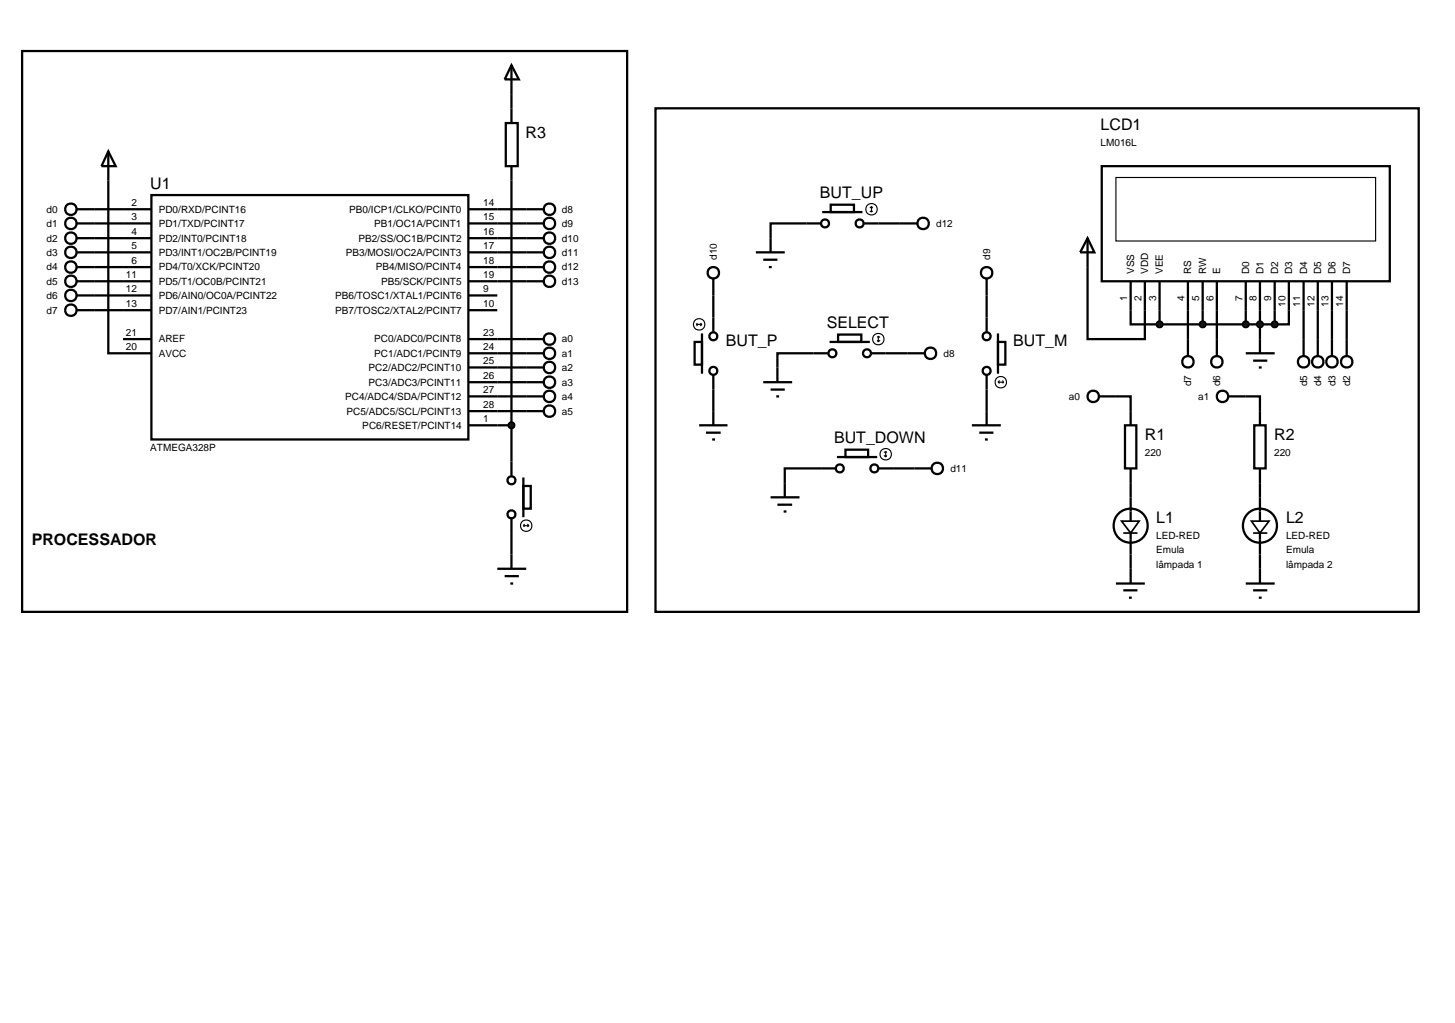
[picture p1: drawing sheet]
<svg xmlns="http://www.w3.org/2000/svg" width="257mm" height="180mm" viewBox="0 0 257 180" stroke-linecap="round" stroke-linejoin="round" font-family="sans-serif">
<g fill="none" stroke="#000" stroke-width=".4">
<path d="M3.9 9h106.7v98.9h-106.7zM90.2 11.5l1.3 2.5h-2.5zM90.2 11.5v7.6M115.6 19.1h134.6v88.8h-134.6zM13.5 36.9h13.2M13.5 39.4h13.2M19.1 26.7v35.6h7.6M19.1 26.7l1.3 2.6h-2.5zM26.7 34.4h55.9v43.1h-55.9zM82.6 36.9h13.2M82.6 39.4h13.2M90.2 31.8v49.6"/>
<path d="M142.2 39.4h-6.3v2.6M154.9 39.4h3.8M194.3 29.3h50.8v20.3h-50.8zM13.5 44.5h13.2M13.5 42h13.2M13.5 47.1h13.2M13.5 49.6h13.2M13.5 52.1h13.2M13.5 54.7h13.2M21.7 59.8h5M82.6 44.5h13.2M82.6 42h13.2"/>
<path d="M82.6 47.1h13.2M82.6 49.6h13.2M82.6 52.1h5.1M82.6 54.7h5.1M82.6 59.8h13.2M125.8 52.1v3.9M174 52.1v3.9M191.8 47.1v12.7h10.1v-10.2M199.4 49.6v7.6h5.1M204.5 57.2h20.3M204.5 49.6v7.6M209.5 49.6v13.2"/>
<path d="M212.1 49.6v7.6M214.6 49.6v13.2M219.7 49.6v7.6M222.2 49.6v10.2M224.8 49.6v7.6M227.3 49.6v7.6h-2.5M229.9 49.6v13.2M232.4 49.6v13.2M234.9 49.6v13.2M237.5 49.6v13.2M82.6 62.3h13.2M82.6 64.8h13.2"/>
<path d="M82.6 67.4h13.2M82.6 69.9h13.2M82.6 72.5h13.2M82.6 75h7.6M125.8 68.7v3.8M143.5 62.3h-6.4v2.5M156.2 62.3h3.8M174 68.7v3.8M196.8 69.9h2.6v2.6M219.7 69.9h2.5v2.6M90.2 94v3.8M144.8 82.6h-6.4v2.6"/>
<path d="M157.5 82.6h3.8M199.4 85.2v2.5M199.4 97.8v2.5M222.2 85.2v2.5M222.2 97.8v2.5"/>
<circle cx="12.5" cy="39.4" r="1.01"/>
<circle cx="12.5" cy="36.9" r="1.01"/>
<circle cx="96.9" cy="36.9" r="1.01"/>
<circle cx="96.9" cy="39.4" r="1.01"/>
<circle cx="12.5" cy="42" r="1.01"/>
<circle cx="12.5" cy="52.1" r="1.01"/>
<circle cx="12.5" cy="54.7" r="1.01"/>
<circle cx="12.5" cy="47.1" r="1.01"/>
<circle cx="12.5" cy="49.6" r="1.01"/>
<circle cx="12.5" cy="44.5" r="1.01"/>
<circle cx="96.9" cy="49.6" r="1.01"/>
<circle cx="96.9" cy="44.5" r="1.01"/>
<circle cx="96.9" cy="47.1" r="1.01"/>
<circle cx="96.9" cy="59.8" r="1.01"/>
<circle cx="96.9" cy="42" r="1.01"/>
<circle cx="96.9" cy="62.3" r="1.01"/>
<circle cx="96.9" cy="69.9" r="1.01"/>
<circle cx="96.9" cy="72.5" r="1.01"/>
<circle cx="96.9" cy="64.8" r="1.01"/>
<circle cx="96.9" cy="67.4" r="1.01"/>
<circle cx="209.5" cy="63.8" r="1.01"/>
<circle cx="214.6" cy="63.8" r="1.01"/>
<circle cx="229.9" cy="63.8" r="1.01"/>
<circle cx="232.4" cy="63.8" r="1.01"/>
<circle cx="234.9" cy="63.8" r="1.01"/>
<circle cx="237.5" cy="63.8" r="1.01"/>
</g>
<path d="M196.8 31.3h45.8v11.2h-45.8z" fill="none" stroke="#000" stroke-width=".2"/>
<g fill="#004000" stroke="#000" stroke-width=".4">
<path d="M219.4 56.8l.3-.1-.5 .5zM219.7 56.7l.4 .2 .1 .3zM219.7 57.7l.5-.5-.1 .3zM219.2 57.2l.5 .5-.3-.1z"/>
<path d="M221.9 56.8l.3-.1-.5 .5zM222.2 56.7l.4 .2 .1 .3zM222.2 57.7l.5-.5-.2 .4zM221.7 57.2l.5 .5-.4-.2z"/>
<path d="M224.5 56.8l.3-.1-.5 .5zM224.8 56.7l.4 .2 .1 .3zM224.8 57.7l.5-.5-.2 .4zM224.3 57.2l.5 .5-.4-.2z"/>
<path d="M211.8 56.8l.3-.1-.5 .5zM212.1 56.7l.4 .2 .1 .3zM212.1 57.7l.5-.5-.2 .4zM211.6 57.2l.5 .5-.4-.2z"/>
<path d="M204.2 56.8l.3-.1-.5 .5zM204.5 56.7l.4 .2 .1 .3zM205 57.2l-.1 .3-.4 .2zM204 57.2l.5 .5-.4-.2z"/>
</g>
<g fill="#004000">
<path d="M219.7 56.7l.5 .5-.5 .5-.5-.5z"/>
<path d="M222.2 56.7l.5 .5-.5 .5-.5-.5z"/>
<path d="M224.8 56.7l.5 .5-.5 .5-.5-.5z"/>
<path d="M212.1 56.7l.5 .5-.5 .5-.5-.5z"/>
<path d="M204.5 56.7l.5 .5-.5 .5-.5-.5z"/>
</g>
<g fill="none" stroke="#000" stroke-width=".4">
<path d="M90.2 19.1v2.6M89.2 21.7h2.1v7.6h-2.1zM90.2 29.3v2.5M142.2 39.4h2.6M145 37.4h7.1M146.5 36.1h4.1v1.3h-4.1zM152.4 39.4h2.5M158.7 39.4h3.1M123.8 58.8v7.1M125.8 49.1v3M125.8 56v2.5M133.3 44.5h5.1"/>
<path d="M134.6 45.8h2.5M135.6 47.1h.5M135.9 42v2.5M147.8 59h4.1v1.3h-4.1zM174 49.1v3M174 56v2.5M176 58.8v7.1M191.8 42l1.2 2.5h-2.5zM191.8 42v5.1M222.2 59.8v2.5M122.5 60.3h1.3v4h-1.3zM123.3 75h5"/>
<path d="M124.5 76.3h2.6M125.6 77.5h.5M125.8 66.1v2.6M125.8 72.5v2.5M134.6 67.4h5.1M135.9 68.7h2.5M136.9 69.9h.5M137.1 64.8v2.6M143.5 62.3h2.5M146.3 60.3h7.1M149.1 79.3h4v1.3h-4zM153.7 62.3h2.5"/>
<path d="M160 62.3h3M171.4 75h5.1M172.7 76.3h2.5M173.7 77.5h.5M174 66.1v2.6M174 72.5v2.5M176 60.3h1.3v4h-1.3zM193.8 69.9h3M198.4 75h2v7.6h-2zM199.4 72.5v2.5M216.6 69.9h3.1M219.7 62.3h5.1"/>
<path d="M221 63.6h2.5M221.2 75h2v7.6h-2zM222 64.8h.5M222.2 72.5v2.5M90.2 81.4v2.5M90.2 91.4v2.6M90.2 97.8v2.5M92.3 85.7h1.3v4h-1.3zM92.3 84.2v7M135.9 87.7h5.1M137.1 89h2.6M138.2 90.2h.5"/>
<path d="M138.4 85.2v2.5M144.8 82.6h2.5M147.6 80.6h7.1M154.9 82.6h2.6M161.3 82.6h3M199.4 82.6v2.6M199.4 87.7v4.2M199.4 94v3.8M222.2 82.6v2.6M222.2 87.7v4.2M222.2 94v3.8M87.7 100.3h5.1"/>
<path d="M89 101.6h2.5M90 102.9h.5M196.8 102.9h5.1M198.1 104.1h2.5M199.1 105.4h.5M199.4 100.3v2.6M219.7 102.9h5.1M221 104.1h2.5M222 105.4h.5M222.2 100.3v2.6"/>
<circle cx="145.5" cy="39.4" r=".7"/>
<circle cx="151.6" cy="39.4" r=".7"/>
<circle cx="162.8" cy="39.4" r="1.01"/>
<circle cx="125.8" cy="59.3" r=".7"/>
<circle cx="125.8" cy="48.1" r="1.01"/>
<circle cx="174" cy="59.3" r=".7"/>
<circle cx="174" cy="48.1" r="1.01"/>
<circle cx="125.8" cy="65.4" r=".7"/>
<circle cx="146.8" cy="62.3" r=".7"/>
<circle cx="152.9" cy="62.3" r=".7"/>
<circle cx="164.1" cy="62.3" r="1.01"/>
<circle cx="174" cy="65.4" r=".7"/>
<circle cx="192.8" cy="69.9" r="1.01"/>
<circle cx="215.6" cy="69.9" r="1.01"/>
<circle cx="90.2" cy="90.7" r=".7"/>
<circle cx="90.2" cy="84.7" r=".7"/>
<circle cx="148.1" cy="82.6" r=".7"/>
<circle cx="154.2" cy="82.6" r=".7"/>
<circle cx="165.3" cy="82.6" r="1.01"/>
<circle cx="199.4" cy="92.7" r="3"/>
<circle cx="222.2" cy="92.7" r="3"/>
</g>
<g fill="none" stroke="#000" stroke-width=".2">
<path d="M153.4 37.2l.3 .2M153.7 36.4v1M153.7 36.4l-.3 .3M153.7 36.4l.2 .3M153.9 37.2l-.2 .2M122.8 57.2h1M122.8 57.2l.2 .3M123 57l-.2 .2M123.5 57l.3 .2M123.8 57.2l-.3 .3M154.9 59.3v1M154.9 59.3l-.2 .2"/>
<path d="M154.9 59.3l.3 .2M154.7 60l.2 .3M155.2 60l-.3 .3M156.2 79.6v1M156.2 79.6l-.3 .2M156.2 79.6l.2 .2M176 67.4h1M176 67.4l.3 .2M176.3 67.1l-.3 .3M176.8 67.1l.2 .3M177 67.4l-.2 .2M92.3 92.7h1"/>
<path d="M92.3 92.7l.2 .2M92.5 92.4l-.2 .3M93 92.4l.3 .3M93.3 92.7l-.3 .2M155.9 80.3l.3 .3M156.4 80.3l-.2 .3"/>
<circle cx="153.7" cy="36.9" r="1.01"/>
<circle cx="123.3" cy="57.2" r="1.01"/>
<circle cx="154.9" cy="59.8" r="1.01"/>
<circle cx="176.5" cy="67.4" r="1.01"/>
<circle cx="92.8" cy="92.7" r="1.01"/>
<circle cx="156.2" cy="80.1" r="1.01"/>
</g>
<path d="M197.8 91.9h3.1l-1.5 2.1zM198.1 94h2.5M220.7 91.9h3.1l-1.6 2.1zM221 94h2.5" fill="none" stroke="#000" stroke-width=".3"/>
<path d="M89.8 74.7l.4-.2-.5 .5zM90.2 74.5l.3 .1 .2 .4zM90.7 75l-.1 .3-.4 .2zM89.7 75l.5 .5-.4-.2z" fill="#004000" stroke="#000" stroke-width=".4"/>
<path d="M90.2 74.5l.5 .5-.5 .5-.5-.5z" fill="#004000"/>
<g font-size="2.8">
<text x="194.1" y="23">LCD1</text>
<text x="92.7" y="24.3">R3</text>
<text x="26.5" y="33.3">U1</text>
<text x="144.6" y="35">BUT_UP</text>
<text x="145.8" y="57.9">SELECT</text>
<text x="128" y="61.1">BUT_P</text>
<text x="178.7" y="61.1">BUT_M</text>
<text x="201.9" y="77.6">R1</text>
<text x="224.7" y="77.6">R2</text>
<text x="147.1" y="78.2">BUT_DOWN</text>
<text x="203.9" y="92.3">L1</text>
<text x="226.8" y="92.3">L2</text>
<text x="5.6" y="96.1">PROCESSADOR</text>
</g>
<g font-size="1.8">
<text x="194.1" y="25.8">LM016L</text>
<text x="8.2" y="37.5">d0</text>
<text x="8.2" y="40">d1</text>
<text x="23.2" y="41.4">4</text>
<text x="23.2" y="38.8">3</text>
<text x="23.2" y="36.3">2</text>
<text x="28" y="40">PD1/TXD/PCINT17</text>
<text x="28" y="37.5">PD0/RXD/PCINT16</text>
<text x="61.6" y="37.5">PB0/ICP1/CLKO/PCINT0</text>
<text x="66" y="40">PB1/OC1A/PCINT1</text>
<text x="85.2" y="36.3">14</text>
<text x="85.2" y="38.8">15</text>
<text x="85.2" y="41.4">16</text>
<text x="99.1" y="37.5">d8</text>
<text x="99.1" y="40">d9</text>
<text x="165.1" y="40">d12</text>
<text x="8.2" y="45.1">d3</text>
<text x="8.2" y="42.6">d2</text>
<text x="8.2" y="47.7">d4</text>
<text x="23.2" y="46.5">6</text>
<text x="23.2" y="43.9">5</text>
<text x="28" y="47.7">PD4/T0/XCK/PCINT20</text>
<text x="28" y="45.1">PD3/INT1/OC2B/PCINT19</text>
<text x="28" y="42.6">PD2/INT0/PCINT18</text>
<text x="61" y="45.1">PB3/MOSI/OC2A/PCINT3</text>
<text x="63.2" y="42.6">PB2/SS/OC1B/PCINT2</text>
<text x="66.3" y="47.7">PB4/MISO/PCINT4</text>
<text x="85.2" y="43.9">17</text>
<text x="85.2" y="46.5">18</text>
<text x="99.1" y="42.6">d10</text>
<text x="99.1" y="45.1">d11</text>
<text x="99.1" y="47.7">d12</text>
<text x="126.4" y="45.8" transform="rotate(-90 126.4 45.8)">d10</text>
<text x="174.6" y="45.8" transform="rotate(-90 174.6 45.8)">d9</text>
<text x="8.2" y="50.2">d5</text>
<text x="8.2" y="52.7">d6</text>
<text x="22.2" y="51.5">12</text>
<text x="22.2" y="49">11</text>
<text x="28" y="52.7">PD6/AIN0/OC0A/PCINT22</text>
<text x="28" y="50.2">PD5/T1/OC0B/PCINT21</text>
<text x="59.1" y="52.7">PB6/TOSC1/XTAL1/PCINT6</text>
<text x="67.2" y="50.2">PB5/SCK/PCINT5</text>
<text x="85.2" y="49">19</text>
<text x="85.2" y="51.5">9</text>
<text x="99.1" y="50.2">d13</text>
<text x="198.8" y="53.1" transform="rotate(-90 198.8 53.1)">1</text>
<text x="200" y="48.3" transform="rotate(-90 200 48.3)">VSS</text>
<text x="201.3" y="53.1" transform="rotate(-90 201.3 53.1)">2</text>
<text x="202.5" y="48.3" transform="rotate(-90 202.5 48.3)">VDD</text>
<text x="203.9" y="53.1" transform="rotate(-90 203.9 53.1)">3</text>
<text x="205.1" y="48.3" transform="rotate(-90 205.1 48.3)">VEE</text>
<text x="208.9" y="53.1" transform="rotate(-90 208.9 53.1)">4</text>
<text x="210.1" y="48.3" transform="rotate(-90 210.1 48.3)">RS</text>
<text x="211.5" y="53.1" transform="rotate(-90 211.5 53.1)">5</text>
<text x="212.7" y="48.3" transform="rotate(-90 212.7 48.3)">RW</text>
<text x="214" y="53.1" transform="rotate(-90 214 53.1)">6</text>
<text x="215.2" y="48.3" transform="rotate(-90 215.2 48.3)">E</text>
<text x="219.1" y="53.1" transform="rotate(-90 219.1 53.1)">7</text>
<text x="220.3" y="48.3" transform="rotate(-90 220.3 48.3)">D0</text>
<text x="221.6" y="53.1" transform="rotate(-90 221.6 53.1)">8</text>
<text x="222.8" y="48.3" transform="rotate(-90 222.8 48.3)">D1</text>
<text x="224.2" y="53.1" transform="rotate(-90 224.2 53.1)">9</text>
<text x="225.4" y="48.3" transform="rotate(-90 225.4 48.3)">D2</text>
<text x="227.9" y="48.3" transform="rotate(-90 227.9 48.3)">D3</text>
<text x="230.5" y="48.3" transform="rotate(-90 230.5 48.3)">D4</text>
<text x="233" y="48.3" transform="rotate(-90 233 48.3)">D5</text>
<text x="235.5" y="48.3" transform="rotate(-90 235.5 48.3)">D6</text>
<text x="238.1" y="48.3" transform="rotate(-90 238.1 48.3)">D7</text>
<text x="8.2" y="55.3">d7</text>
<text x="22.2" y="59.2">21</text>
<text x="22.2" y="54.1">13</text>
<text x="28" y="55.3">PD7/AIN1/PCINT23</text>
<text x="59.1" y="55.3">PB7/TOSC2/XTAL2/PCINT7</text>
<text x="85.2" y="54.1">10</text>
<text x="85.2" y="59.2">23</text>
<text x="226.7" y="54.1" transform="rotate(-90 226.7 54.1)">10</text>
<text x="229.3" y="54.1" transform="rotate(-90 229.3 54.1)">11</text>
<text x="231.8" y="54.1" transform="rotate(-90 231.8 54.1)">12</text>
<text x="234.3" y="54.1" transform="rotate(-90 234.3 54.1)">13</text>
<text x="236.9" y="54.1" transform="rotate(-90 236.9 54.1)">14</text>
<text x="22.2" y="61.7">20</text>
<text x="28" y="62.9">AVCC</text>
<text x="28" y="60.4">AREF</text>
<text x="65" y="65.4">PC2/ADC2/PCINT10</text>
<text x="66" y="62.9">PC1/ADC1/PCINT9</text>
<text x="66" y="60.4">PC0/ADC0/PCINT8</text>
<text x="85.2" y="64.2">25</text>
<text x="85.2" y="61.7">24</text>
<text x="99.1" y="60.4">a0</text>
<text x="99.1" y="62.9">a1</text>
<text x="99.1" y="65.4">a2</text>
<text x="166.4" y="62.9">d8</text>
<text x="60.9" y="70.5">PC4/ADC4/SDA/PCINT12</text>
<text x="65" y="68">PC3/ADC3/PCINT11</text>
<text x="85.2" y="71.9">28</text>
<text x="85.2" y="69.3">27</text>
<text x="85.2" y="66.8">26</text>
<text x="99.1" y="68">a3</text>
<text x="99.1" y="70.5">a4</text>
<text x="188.5" y="70.5">a0</text>
<text x="210.1" y="68.1" transform="rotate(-90 210.1 68.1)">d7</text>
<text x="211.3" y="70.5">a1</text>
<text x="215.2" y="68.1" transform="rotate(-90 215.2 68.1)">d6</text>
<text x="230.5" y="68.1" transform="rotate(-90 230.5 68.1)">d5</text>
<text x="233" y="68.1" transform="rotate(-90 233 68.1)">d4</text>
<text x="235.5" y="68.1" transform="rotate(-90 235.5 68.1)">d3</text>
<text x="238.1" y="68.1" transform="rotate(-90 238.1 68.1)">d2</text>
<text x="61.1" y="73.1">PC5/ADC5/SCL/PCINT13</text>
<text x="63.9" y="75.6">PC6/RESET/PCINT14</text>
<text x="85.2" y="74.4">1</text>
<text x="99.1" y="73.1">a5</text>
<text x="26.5" y="79.6">ATMEGA328P</text>
<text x="167.6" y="83.2">d11</text>
<text x="201.9" y="80.4">220</text>
<text x="224.7" y="80.4">220</text>
<text x="203.9" y="95">LED-RED</text>
<text x="226.8" y="95">LED-RED</text>
<text x="203.9" y="97.6">Emula</text>
<text x="203.9" y="100.1">lâmpada 1</text>
<text x="226.8" y="97.6">Emula</text>
<text x="226.8" y="100.1">lâmpada 2</text>
</g>
</svg>
